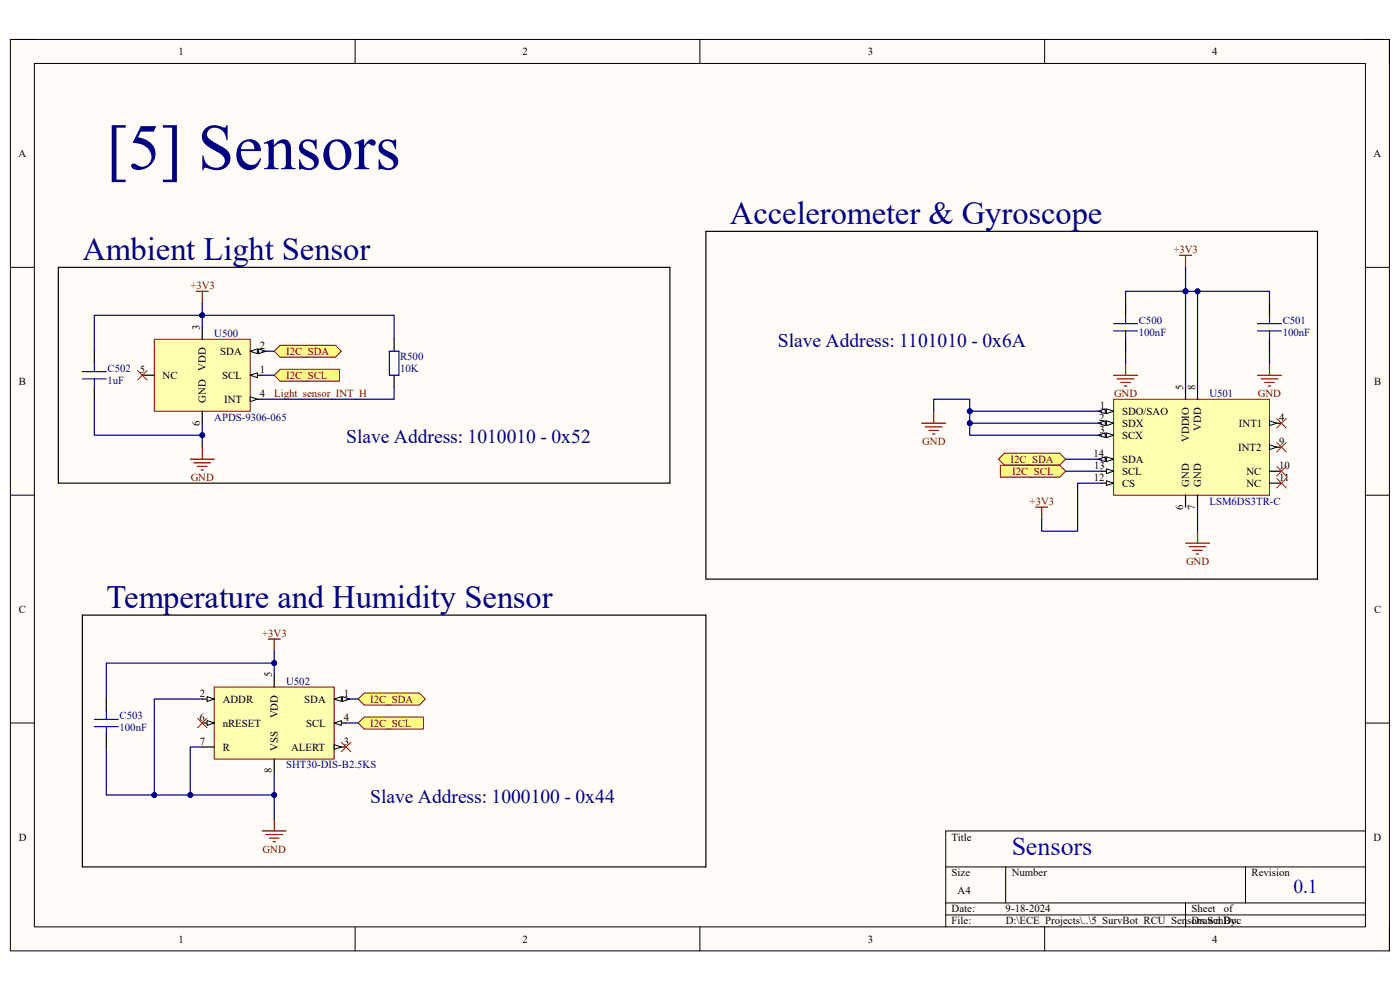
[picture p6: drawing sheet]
<svg xmlns="http://www.w3.org/2000/svg" width="297mm" height="210mm" viewBox="0 0 297 210" stroke-linecap="round" stroke-linejoin="round" font-family="sans-serif">
<path d="M2.2 8.4h292.6v193.3h-292.6z" fill-rule="evenodd" fill="#fffcf8"/>
<path d="M2.2 8.4h292.6v193.3h-292.6z" fill="none" stroke="#000" stroke-width=".21"/>
<path d="M7.3 13.5h282.4v183.1h-282.4z" fill-rule="evenodd" fill="#fffcf8"/>
<g fill="none" stroke="#000" stroke-width=".21">
<path d="M2.2 8.4h5.1M7.3 13.5h282.4v183.1h-282.4zM75.3 8.4v5.1M148.5 8.4v5.1M221.6 8.4v5.1M289.7 8.4h5.1v5.1M2.2 56.7h5.1M289.7 56.7h5.1M2.2 105h5.1M289.7 105.1h5.1M2.2 153.4h5.1M289.7 153.4h5.1"/>
<path d="M289.7 176.3h-89.1v20.3M75.3 196.6v5.1M148.5 196.6v5.1M200.6 183.9h89.1M200.6 191.5h89.1M200.6 194.1h89.1M213.4 183.9v7.6M221.6 196.6v5.1M251.5 191.5v5.1M264.2 183.9v7.6M294.8 196.6v5.1"/>
</g>
<path d="M20 74.5v2.6M83.6 72v2.5M83.6 79.6v2.5M238.8 64.3v2.6M238.8 72v2.5M269.3 64.3v2.6M269.3 72v2.5M20 82.1v2.6M22.6 148.3v2.5M22.6 155.9v2.6" fill="none" stroke="#000" stroke-width=".25"/>
<g fill="none" stroke="#00f" stroke-width=".25">
<path d="M17.5 78.8h5.1M20 77.1v1.7M82.6 74.5h2v5.1h-2zM236.3 70.2h5M236.3 68.7h5M238.8 66.9v1.8M238.8 70.2v1.8M266.8 70.2h5.1M266.8 68.7h5.1M269.3 66.9v1.8M269.3 70.2v1.8M17.5 80.4h5.1"/>
<path d="M20 80.4v1.7M20 154.1h5.1M20 152.6h5.1M22.6 150.8v1.8M22.6 154.1v1.8"/>
</g>
<path d="M32.7 72h20.4v15.2h-20.4z" fill-rule="evenodd" fill="#ffffb0"/>
<path d="M32.7 72h20.4v15.2h-20.4z" fill="none" stroke="#800000" stroke-width=".21"/>
<path d="M53.1 79.6h2.5" fill="none" stroke="#000" stroke-width=".25"/>
<path d="M53.1 79.6l1.5-.5v1z" fill="#f8fcff"/>
<path d="M53.1 79.6l1.5-.5v1z" fill="none" stroke="#000" stroke-width=".21"/>
<path d="M53.1 74.5h2.5" fill="none" stroke="#000" stroke-width=".25"/>
<path d="M53.1 74.5l1.5-.5v1z" fill="#f8fcff"/>
<path d="M53.1 74.5l1.5-.5v1z" fill="none" stroke="#000" stroke-width=".21"/>
<path d="M54.9 74l1.5 .5-1.5 .5z" fill="#f8fcff"/>
<path d="M54.9 74l1.5 .5-1.5 .5z" fill="none" stroke="#000" stroke-width=".21"/>
<path d="M42.9 69.4v2.6M53.1 84.7h2.5" fill="none" stroke="#000" stroke-width=".25"/>
<path d="M53.1 84.2l1.5 .5-1.5 .5z" fill="#f8fcff"/>
<path d="M53.1 84.2l1.5 .5-1.5 .5z" fill="none" stroke="#000" stroke-width=".21"/>
<path d="M30.2 79.6h2.5M42.9 87.2v2.6" fill="none" stroke="#000" stroke-width=".25"/>
<path d="M29.2 78.6l2 2M31.2 78.6l-2 2" fill="none" stroke="#f00" stroke-width=".21"/>
<path d="M41.6 61.8h2.6M42.9 61.8v2.5M40.4 97.4h5.1M41.1 98.2h3.6M41.9 98.9h2M42.7 99.7h.5M42.9 94.9v2.5" fill="none" stroke="#800000" stroke-width=".25"/>
<path d="M59.4 73.2h11.8l1.2 1.3-1.2 1.3h-11.8l-1.2-1.3z" fill-rule="evenodd" fill="#ffff80"/>
<path d="M59.4 73.2h11.8l1.2 1.3-1.2 1.3h-11.8l-1.2-1.3z" fill="none" stroke="#800000" stroke-width=".21"/>
<path d="M58.2 79.6l1.2-1.3h12.6v2.6h-12.6z" fill-rule="evenodd" fill="#ffff80"/>
<path d="M58.2 79.6l1.2-1.3h12.6v2.6h-12.6z" fill="none" stroke="#800000" stroke-width=".21"/>
<path d="M45.5 145.7h25.4v15.3h-25.4z" fill-rule="evenodd" fill="#ffffb0"/>
<path d="M45.5 145.7h25.4v15.3h-25.4z" fill="none" stroke="#800000" stroke-width=".21"/>
<path d="M70.9 148.3h2.5" fill="none" stroke="#000" stroke-width=".25"/>
<path d="M70.9 148.3l1.5-.5v1z" fill="#f8fcff"/>
<path d="M70.9 148.3l1.5-.5v1z" fill="none" stroke="#000" stroke-width=".21"/>
<path d="M72.7 147.8l1.5 .5-1.5 .5z" fill="#f8fcff"/>
<path d="M72.7 147.8l1.5 .5-1.5 .5z" fill="none" stroke="#000" stroke-width=".21"/>
<path d="M42.9 148.3h2.6" fill="none" stroke="#000" stroke-width=".25"/>
<path d="M43.9 147.8l1.6 .5-1.6 .5z" fill="#f8fcff"/>
<path d="M43.9 147.8l1.6 .5-1.6 .5z" fill="none" stroke="#000" stroke-width=".21"/>
<path d="M70.9 158.5h2.5" fill="none" stroke="#000" stroke-width=".25"/>
<path d="M70.9 158l1.5 .5-1.5 .5z" fill="#f8fcff"/>
<path d="M70.9 158l1.5 .5-1.5 .5z" fill="none" stroke="#000" stroke-width=".21"/>
<path d="M70.9 153.4h2.5" fill="none" stroke="#000" stroke-width=".25"/>
<path d="M70.9 153.4l1.5-.5v1z" fill="#f8fcff"/>
<path d="M70.9 153.4l1.5-.5v1z" fill="none" stroke="#000" stroke-width=".21"/>
<path d="M42.9 153.4h2.6M58.2 143.2v2.5" fill="none" stroke="#000" stroke-width=".25"/>
<path d="M43.9 152.9l1.6 .5-1.6 .5z" fill="#f8fcff"/>
<path d="M43.9 152.9l1.6 .5-1.6 .5z" fill="none" stroke="#000" stroke-width=".21"/>
<path d="M42.9 158.5h2.6M58.2 161v2.6" fill="none" stroke="#000" stroke-width=".25"/>
<path d="M56.9 135.6h2.5M58.2 135.6v2.5M55.6 176.3h5.1M56.4 177h3.6M57.2 177.8h2M57.9 178.6h.5M58.2 173.7v2.6" fill="none" stroke="#800000" stroke-width=".25"/>
<path d="M72.4 157.5l2.1 2M74.5 157.5l-2.1 2" fill="none" stroke="#f00" stroke-width=".21"/>
<path d="M76 148.3l1.3-1.3h11.7l1.2 1.3-1.2 1.3h-11.7z" fill-rule="evenodd" fill="#ffff80"/>
<path d="M76 148.3l1.3-1.3h11.7l1.2 1.3-1.2 1.3h-11.7z" fill="none" stroke="#800000" stroke-width=".21"/>
<path d="M76 153.4l1.3-1.3h12.5v2.6h-12.5z" fill-rule="evenodd" fill="#ffff80"/>
<path d="M76 153.4l1.3-1.3h12.5v2.6h-12.5z" fill="none" stroke="#800000" stroke-width=".21"/>
<path d="M41.9 152.4l2 2M43.9 152.4l-2 2" fill="none" stroke="#f00" stroke-width=".21"/>
<path d="M236.3 84.7h33v20.4h-33z" fill-rule="evenodd" fill="#ffffb0"/>
<path d="M236.3 84.7h33v20.4h-33z" fill="none" stroke="#800000" stroke-width=".21"/>
<path d="M233.7 87.2h2.6" fill="none" stroke="#000" stroke-width=".25"/>
<path d="M234.7 86.7l1.6 .5-1.6 .5z" fill="#f8fcff"/>
<path d="M234.7 86.7l1.6 .5-1.6 .5z" fill="none" stroke="#000" stroke-width=".21"/>
<path d="M232.9 87.2l1.6-.5v1z" fill="#f8fcff"/>
<path d="M232.9 87.2l1.6-.5v1z" fill="none" stroke="#000" stroke-width=".21"/>
<path d="M233.7 89.8h2.6" fill="none" stroke="#000" stroke-width=".25"/>
<path d="M234.7 89.3l1.6 .5-1.6 .5z" fill="#f8fcff"/>
<path d="M234.7 89.3l1.6 .5-1.6 .5z" fill="none" stroke="#000" stroke-width=".21"/>
<path d="M232.9 89.8l1.6-.5v1z" fill="#f8fcff"/>
<path d="M232.9 89.8l1.6-.5v1z" fill="none" stroke="#000" stroke-width=".21"/>
<path d="M233.7 92.3h2.6" fill="none" stroke="#000" stroke-width=".25"/>
<path d="M234.7 91.8l1.6 .5-1.6 .5z" fill="#f8fcff"/>
<path d="M234.7 91.8l1.6 .5-1.6 .5z" fill="none" stroke="#000" stroke-width=".21"/>
<path d="M232.9 92.3l1.6-.5v1z" fill="#f8fcff"/>
<path d="M232.9 92.3l1.6-.5v1z" fill="none" stroke="#000" stroke-width=".21"/>
<path d="M269.3 89.8h2.6" fill="none" stroke="#000" stroke-width=".25"/>
<path d="M269.3 89.3l1.5 .5-1.5 .5z" fill="#f8fcff"/>
<path d="M269.3 89.3l1.5 .5-1.5 .5z" fill="none" stroke="#000" stroke-width=".21"/>
<path d="M251.5 82.1v2.6M254.1 82.1v2.6M269.3 94.9h2.6M251.5 105.1v2.5M254.1 105.1v2.5" fill="none" stroke="#000" stroke-width=".25"/>
<path d="M269.3 94.4l1.5 .5-1.5 .5z" fill="#f8fcff"/>
<path d="M269.3 94.4l1.5 .5-1.5 .5z" fill="none" stroke="#000" stroke-width=".21"/>
<path d="M269.3 100h2.6M233.7 102.5h2.6M269.3 102.5h2.6" fill="none" stroke="#000" stroke-width=".25"/>
<path d="M234.7 102l1.6 .5-1.6 .5z" fill="#f8fcff"/>
<path d="M234.7 102l1.6 .5-1.6 .5z" fill="none" stroke="#000" stroke-width=".21"/>
<path d="M233.7 100h2.6" fill="none" stroke="#000" stroke-width=".25"/>
<path d="M234.7 99.5l1.6 .5-1.6 .5z" fill="#f8fcff"/>
<path d="M234.7 99.5l1.6 .5-1.6 .5z" fill="none" stroke="#000" stroke-width=".21"/>
<path d="M233.7 97.4h2.6" fill="none" stroke="#000" stroke-width=".25"/>
<path d="M234.7 96.9l1.6 .5-1.6 .5z" fill="#f8fcff"/>
<path d="M234.7 96.9l1.6 .5-1.6 .5z" fill="none" stroke="#000" stroke-width=".21"/>
<path d="M232.9 97.4l1.6-.5v1z" fill="#f8fcff"/>
<path d="M232.9 97.4l1.6-.5v1z" fill="none" stroke="#000" stroke-width=".21"/>
<g fill="none" stroke="#800000" stroke-width=".25">
<path d="M250.2 54.2h2.6M251.5 54.2v2.5M236.3 79.6h5M238.8 77.1v2.5M266.8 79.6h5.1M269.3 77.1v2.5M195.5 89.8h5.1M196.3 90.6h3.6M197.1 91.3h2M197.8 92.1h.6M198.1 87.2v2.6M237 80.4h3.6"/>
<path d="M237.8 81.1h2M238.5 81.9h.6M267.5 80.4h3.6M268.3 81.1h2M269.1 81.9h.5"/>
</g>
<path d="M213.1 96.1h11.7l1.3 1.3-1.3 1.3h-11.7l-1.3-1.3z" fill-rule="evenodd" fill="#ffff80"/>
<path d="M213.1 96.1h11.7l1.3 1.3-1.3 1.3h-11.7l-1.3-1.3z" fill="none" stroke="#800000" stroke-width=".21"/>
<path d="M212.2 98.7h12.6l1.3 1.3-1.3 1.2h-12.6z" fill-rule="evenodd" fill="#ffff80"/>
<path d="M212.2 98.7h12.6l1.3 1.3-1.3 1.2h-12.6z" fill="none" stroke="#800000" stroke-width=".21"/>
<path d="M219.7 107.6h2.6M221 107.6v2.5M251.5 115.2h5.1M252.3 116h3.5M253 116.7h2.1M253.8 117.5h.5M254.1 112.7v2.5" fill="none" stroke="#800000" stroke-width=".25"/>
<path d="M270.8 88.8l2.1 2M270.8 93.9l2.1 2M270.8 98.9l2.1 2.1M272.9 88.8l-2.1 2M272.9 93.9l-2.1 2M272.9 98.9l-2.1 2.1M270.8 101.5l2.1 2M272.9 101.5l-2.1 2" fill="none" stroke="#f00" stroke-width=".21"/>
<path d="M12.4 56.7h129.7v45.8h-129.7zM149.8 49.1h129.7v73.8h-129.7zM17.5 130.5h132.3v53.4h-132.3z" fill="none" stroke="#000" stroke-width=".25"/>
<path d="M42.9 64.3v5.1" fill="none" stroke="#000080" stroke-width=".25"/>
<circle cx="42.9" cy="66.9" r=".51" fill="#000080"/>
<circle cx="42.9" cy="66.9" r=".51" fill="none" stroke="#000080" stroke-width=".21"/>
<path d="M42.9 66.9h-22.9v7.6" fill="none" stroke="#000080" stroke-width=".25"/>
<circle cx="42.9" cy="66.9" r=".51" fill="#000080"/>
<circle cx="42.9" cy="66.9" r=".51" fill="none" stroke="#000080" stroke-width=".21"/>
<path d="M42.9 89.8v5.1" fill="none" stroke="#000080" stroke-width=".25"/>
<circle cx="42.9" cy="92.3" r=".51" fill="#000080"/>
<circle cx="42.9" cy="92.3" r=".51" fill="none" stroke="#000080" stroke-width=".21"/>
<path d="M20 84.7v7.6h22.9" fill="none" stroke="#000080" stroke-width=".25"/>
<circle cx="42.9" cy="92.3" r=".51" fill="#000080"/>
<circle cx="42.9" cy="92.3" r=".51" fill="none" stroke="#000080" stroke-width=".21"/>
<path d="M42.9 66.9h40.7v5.1" fill="none" stroke="#000080" stroke-width=".25"/>
<circle cx="42.9" cy="66.9" r=".51" fill="#000080"/>
<circle cx="42.9" cy="66.9" r=".51" fill="none" stroke="#000080" stroke-width=".21"/>
<path d="M55.6 74.5h2.6M55.6 79.6h2.6M83.6 82.1v2.6h-28M58.2 138.1v5.1" fill="none" stroke="#000080" stroke-width=".25"/>
<circle cx="58.2" cy="140.7" r=".51" fill="#000080"/>
<circle cx="58.2" cy="140.7" r=".51" fill="none" stroke="#000080" stroke-width=".21"/>
<path d="M58.2 140.7h-35.6v7.6" fill="none" stroke="#000080" stroke-width=".25"/>
<circle cx="58.2" cy="140.7" r=".51" fill="#000080"/>
<circle cx="58.2" cy="140.7" r=".51" fill="none" stroke="#000080" stroke-width=".21"/>
<path d="M22.6 158.5v10.1h35.6v-5" fill="none" stroke="#000080" stroke-width=".25"/>
<circle cx="32.7" cy="168.6" r=".51" fill="#000080"/>
<circle cx="32.7" cy="168.6" r=".51" fill="none" stroke="#000080" stroke-width=".21"/>
<circle cx="40.4" cy="168.6" r=".51" fill="#000080"/>
<circle cx="40.4" cy="168.6" r=".51" fill="none" stroke="#000080" stroke-width=".21"/>
<circle cx="58.2" cy="168.6" r=".51" fill="#000080"/>
<circle cx="58.2" cy="168.6" r=".51" fill="none" stroke="#000080" stroke-width=".21"/>
<path d="M58.2 168.6v5.1" fill="none" stroke="#000080" stroke-width=".25"/>
<circle cx="58.2" cy="168.6" r=".51" fill="#000080"/>
<circle cx="58.2" cy="168.6" r=".51" fill="none" stroke="#000080" stroke-width=".21"/>
<path d="M42.9 148.3h-10.2v20.3M73.4 148.3h2.6M73.4 153.4h2.6" fill="none" stroke="#000080" stroke-width=".25"/>
<circle cx="32.7" cy="168.6" r=".51" fill="#000080"/>
<circle cx="32.7" cy="168.6" r=".51" fill="none" stroke="#000080" stroke-width=".21"/>
<path d="M42.9 158.5h-2.5v10.1" fill="none" stroke="#000080" stroke-width=".25"/>
<circle cx="40.4" cy="168.6" r=".51" fill="#000080"/>
<circle cx="40.4" cy="168.6" r=".51" fill="none" stroke="#000080" stroke-width=".21"/>
<path d="M251.5 56.7v5.1h-12.7v2.5" fill="none" stroke="#000080" stroke-width=".25"/>
<circle cx="251.5" cy="61.8" r=".51" fill="#000080"/>
<circle cx="251.5" cy="61.8" r=".51" fill="none" stroke="#000080" stroke-width=".21"/>
<path d="M251.5 61.8h17.8v2.5" fill="none" stroke="#000080" stroke-width=".25"/>
<circle cx="251.5" cy="61.8" r=".51" fill="#000080"/>
<circle cx="251.5" cy="61.8" r=".51" fill="none" stroke="#000080" stroke-width=".21"/>
<circle cx="254.1" cy="61.8" r=".51" fill="#000080"/>
<circle cx="254.1" cy="61.8" r=".51" fill="none" stroke="#000080" stroke-width=".21"/>
<path d="M251.5 61.8v20.3" fill="none" stroke="#000080" stroke-width=".25"/>
<circle cx="251.5" cy="61.8" r=".51" fill="#000080"/>
<circle cx="251.5" cy="61.8" r=".51" fill="none" stroke="#000080" stroke-width=".21"/>
<path d="M254.1 61.8v20.3" fill="none" stroke="#000080" stroke-width=".25"/>
<circle cx="254.1" cy="61.8" r=".51" fill="#000080"/>
<circle cx="254.1" cy="61.8" r=".51" fill="none" stroke="#000080" stroke-width=".21"/>
<path d="M238.8 74.5v2.6M269.3 74.5v2.6M226.1 97.4h7.6M226.1 100h7.6M233.7 87.2h-28v2.6h28" fill="none" stroke="#000080" stroke-width=".25"/>
<circle cx="205.7" cy="89.8" r=".51" fill="#000080"/>
<circle cx="205.7" cy="89.8" r=".51" fill="none" stroke="#000080" stroke-width=".21"/>
<circle cx="205.7" cy="87.2" r=".51" fill="#000080"/>
<circle cx="205.7" cy="87.2" r=".51" fill="none" stroke="#000080" stroke-width=".21"/>
<path d="M198.1 87.2v-2.5h7.6v2.5" fill="none" stroke="#000080" stroke-width=".25"/>
<circle cx="205.7" cy="87.2" r=".51" fill="#000080"/>
<circle cx="205.7" cy="87.2" r=".51" fill="none" stroke="#000080" stroke-width=".21"/>
<path d="M205.7 89.8v2.5h28M254.1 107.6v5.1" fill="none" stroke="#000080" stroke-width=".25"/>
<circle cx="205.7" cy="89.8" r=".51" fill="#000080"/>
<circle cx="205.7" cy="89.8" r=".51" fill="none" stroke="#000080" stroke-width=".21"/>
<path d="M233.7 102.5h-5.1v10.2h-7.6v-2.6" fill="none" stroke="#000080" stroke-width=".25"/>
<text font-size="13.8" fill="#000080" x="22.6" y="35.9">[5] Sensors</text>
<g font-size="6.9" fill="#000080">
<text x="154.9" y="47.6">Accelerometer &amp; Gyroscope</text>
<text x="17.5" y="55.2">Ambient Light Sensor</text>
<text x="22.6" y="129">Temperature and Humidity Sensor</text>
</g>
<text font-size="5.5" fill="#00f" x="214.6" y="181.4">Sensors</text>
<g font-size="4.1" fill="#000080">
<text x="165" y="73.6">Slave Address: 1101010 - 0x6A</text>
<text x="73.4" y="93.9">Slave Address: 1010010 - 0x52</text>
<text x="78.5" y="170.3">Slave Address: 1000100 - 0x44</text>
</g>
<text font-size="4.1" fill="#00f" x="274.4" y="189.4">0.1</text>
<g font-size="2.3">
<text x="37.9" y="11.7">1</text>
<text x="110.9" y="11.7">2</text>
<text x="184.1" y="11.7">3</text>
<text x="257.1" y="11.7">4</text>
<text x="3.9" y="33.3">A</text>
<text x="291.4" y="33.3">A</text>
<text x="42.4" y="69.9" transform="rotate(-90 42.4 69.9)">3</text>
<text x="46.7" y="75.3">SDA</text>
<text x="55.1" y="74">2</text>
<text x="4" y="81.6">B</text>
<text x="29.7" y="79.1">5</text>
<text x="34.5" y="80.3">NC</text>
<text x="43.7" y="78.7" transform="rotate(-90 43.7 78.7)">VDD</text>
<text x="47.1" y="80.3">SCL</text>
<text x="55.1" y="79.1">1</text>
<text x="251" y="82.6" transform="rotate(-90 251 82.6)">5</text>
<text x="253.6" y="82.6" transform="rotate(-90 253.6 82.6)">8</text>
<text x="291.5" y="81.6">B</text>
<text x="43.7" y="85.5" transform="rotate(-90 43.7 85.5)">GND</text>
<text x="47.5" y="85.4">INT</text>
<text x="55.1" y="84.2">4</text>
<text x="233.2" y="89.3">2</text>
<text x="233.3" y="86.7">1</text>
<text x="238" y="88">SDO/SAO</text>
<text x="271.4" y="89.3">4</text>
<text x="42.4" y="90.3" transform="rotate(-90 42.4 90.3)">6</text>
<text x="233.3" y="91.8">3</text>
<text x="238" y="90.6">SDX</text>
<text x="238" y="93.1">SCX</text>
<text x="252.3" y="93.8" transform="rotate(-90 252.3 93.8)">VDDIO</text>
<text x="254.8" y="91.4" transform="rotate(-90 254.8 91.4)">VDD</text>
<text x="262.7" y="95.6">INT2</text>
<text x="262.8" y="90.6">INT1</text>
<text x="271.4" y="94.4">9</text>
<text x="232" y="96.9">14</text>
<text x="232" y="102">12</text>
<text x="232.1" y="99.4">13</text>
<text x="238" y="100.7">SCL</text>
<text x="238" y="98.2">SDA</text>
<text x="264.4" y="100.7">NC</text>
<text x="271.4" y="99.4">10</text>
<text x="271.4" y="102">11</text>
<text x="238" y="103.3">CS</text>
<text x="252.3" y="103.3" transform="rotate(-90 252.3 103.3)">GND</text>
<text x="254.8" y="103.3" transform="rotate(-90 254.8 103.3)">GND</text>
<text x="264.4" y="103.3">NC</text>
<text x="251" y="108.1" transform="rotate(-90 251 108.1)">6</text>
<text x="253.6" y="108.1" transform="rotate(-90 253.6 108.1)">7</text>
<text x="4" y="130">C</text>
<text x="291.5" y="130">C</text>
<text x="57.7" y="143.7" transform="rotate(-90 57.7 143.7)">5</text>
<text x="42.4" y="147.8">2</text>
<text x="47.2" y="149.1">ADDR</text>
<text x="64.6" y="149.1">SDA</text>
<text x="72.9" y="147.8">1</text>
<text x="42.3" y="152.9">6</text>
<text x="47.2" y="154.1">nRESET</text>
<text x="58.9" y="152.4" transform="rotate(-90 58.9 152.4)">VDD</text>
<text x="64.9" y="154.1">SCL</text>
<text x="72.9" y="152.9">4</text>
<text x="42.4" y="157.9">7</text>
<text x="47.2" y="159.2">R</text>
<text x="58.9" y="159.2" transform="rotate(-90 58.9 159.2)">VSS</text>
<text x="61.8" y="159.2">ALERT</text>
<text x="72.9" y="157.9">3</text>
<text x="57.7" y="164" transform="rotate(-90 57.7 164)">8</text>
<text x="4" y="178.3">D</text>
<text x="201.9" y="178.3">Title</text>
<text x="291.4" y="178.3">D</text>
<text x="201.9" y="185.9">Size</text>
<text x="214.6" y="185.9">Number</text>
<text x="265.5" y="185.9">Revision</text>
<text x="203.2" y="189.7">A4</text>
<text x="201.9" y="193.5">Date:</text>
<text x="201.9" y="196.1">File:</text>
<text x="213.3" y="193.5">9-18-2024</text>
<text x="213.4" y="196.1">D:\ECE_Projects\..\5_SurvBot_RCU_Sensors.SchDoc</text>
<text x="252.8" y="193.5">Sheet</text>
<text x="252.8" y="196.1">Drawn By:</text>
<text x="259.6" y="193.5">of</text>
<text x="37.9" y="199.9">1</text>
<text x="110.9" y="199.9">2</text>
<text x="184.1" y="199.9">3</text>
<text x="257.1" y="199.9">4</text>
</g>
<g font-size="2.3" fill="#800000">
<text x="249" y="53.6">+3V3</text>
<text x="40.4" y="61.3">+3V3</text>
<text x="60.7" y="75.3">I2C_SDA</text>
<text x="60.7" y="80.3">I2C_SCL</text>
<text x="58.2" y="84.2">Light_sensor_INT_H</text>
<text x="236.3" y="84.2">GND</text>
<text x="266.9" y="84.2">GND</text>
<text x="195.7" y="94.4">GND</text>
<text x="40.5" y="102">GND</text>
<text x="214.4" y="98.2">I2C_SDA</text>
<text x="214.8" y="100.7">I2C_SCL</text>
<text x="218.4" y="107.1">+3V3</text>
<text x="251.6" y="119.8">GND</text>
<text x="55.6" y="135">+3V3</text>
<text x="78.5" y="149.1">I2C_SDA</text>
<text x="78.5" y="154.1">I2C_SCL</text>
<text x="55.7" y="180.8">GND</text>
</g>
<g font-size="2.3" fill="#000080">
<text x="45.5" y="71.5">U500</text>
<text x="241.6" y="68.7">C500</text>
<text x="241.6" y="71.2">100nF</text>
<text x="272.1" y="68.7">C501</text>
<text x="272.1" y="71.2">100nF</text>
<text x="84.9" y="76.3">R500</text>
<text x="22.8" y="78.8">C502</text>
<text x="22.8" y="81.4">1uF</text>
<text x="84.9" y="78.8">10K</text>
<text x="45.5" y="89.3">APDS-9306-065</text>
<text x="256.6" y="84.2">U501</text>
<text x="256.6" y="107.1">LSM6DS3TR-C</text>
<text x="60.7" y="145.2">U502</text>
<text x="25.4" y="152.6">C503</text>
<text x="25.4" y="155.2">100nF</text>
<text x="60.7" y="163">SHT30-DIS-B2.5KS</text>
</g>
</svg>
